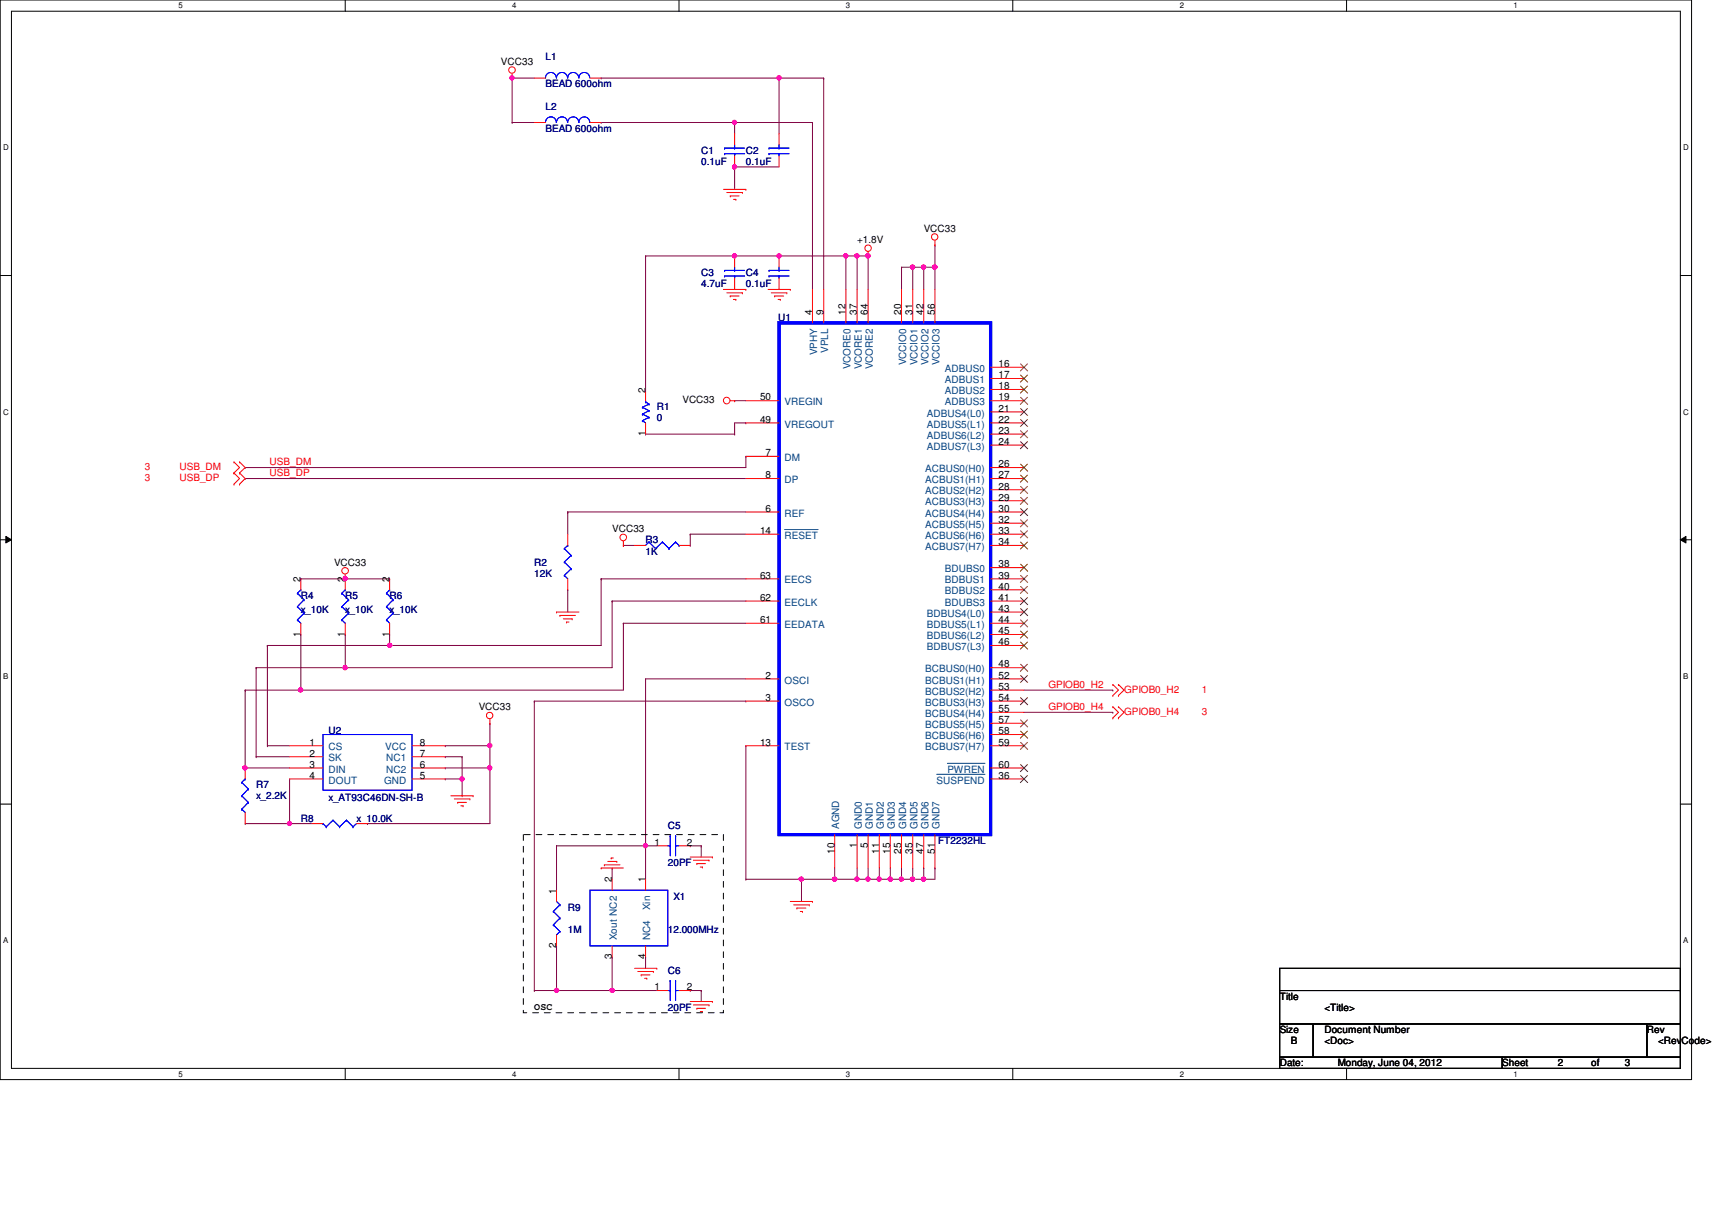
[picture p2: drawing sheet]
<svg xmlns="http://www.w3.org/2000/svg" width="297mm" height="210mm" viewBox="0 0 297 210" stroke-linecap="round" stroke-linejoin="round" font-family="sans-serif">
<path d="M0 0h293.5v187.3h-293.5zM2 1.9h289.5v183.4h-289.5z" fill="none" stroke="#000" stroke-width=".17"/>
<g fill="#fff">
<path d="M30.9 .2h.8v1.5h-.8z"/>
<path d="M30.9 185.5h.8v1.6h-.8z"/>
</g>
<path d="M59.9 0v1.9M59.9 185.3v2" fill="none" stroke="#000" stroke-width=".17"/>
<g fill="#fff">
<path d="M88.9 .2h.7v1.5h-.7z"/>
<path d="M88.9 185.5h.7v1.6h-.7z"/>
</g>
<path d="M117.8 0v1.9M117.8 185.3v2" fill="none" stroke="#000" stroke-width=".17"/>
<g fill="#fff">
<path d="M146.8 .2h.7v1.5h-.7z"/>
<path d="M146.8 185.5h.7v1.6h-.7z"/>
</g>
<path d="M175.7 0v1.9M175.7 185.3v2" fill="none" stroke="#000" stroke-width=".17"/>
<g fill="#fff">
<path d="M204.7 .2h.7v1.5h-.7z"/>
<path d="M204.7 185.5h.7v1.6h-.7z"/>
</g>
<path d="M233.6 0v1.9M233.6 185.3v2" fill="none" stroke="#000" stroke-width=".17"/>
<g fill="#fff">
<path d="M262.6 .2h.8v1.5h-.8z"/>
<path d="M262.6 185.5h.8v1.6h-.8z"/>
<path d="M.5 24.8h1v1.6h-1z"/>
<path d="M292.1 24.8h.9v1.6h-.9z"/>
<path d="M.5 70.7h1v1.5h-1z"/>
<path d="M292.1 70.7h.9v1.5h-.9z"/>
</g>
<path d="M0 47.8h2M291.5 47.8h2" fill="none" stroke="#000" stroke-width=".17"/>
<g fill="#fff">
<path d="M.5 116.5h.9v1.6h-.9z"/>
<path d="M292.1 116.5h.8v1.6h-.8z"/>
</g>
<path d="M0 93.6h2M1 93l1 .6-1 .6zM291.5 93.6l1-.6v1.2zM291.5 93.6h2" fill="none" stroke="#000" stroke-width=".17"/>
<path d="M1 93l1 .6-1 .6zM291.5 93.6l1-.6v1.2z" fill="#000"/>
<g fill="#fff">
<path d="M.5 162.4h.9v1.5h-.9z"/>
<path d="M292.1 162.4h.8v1.5h-.8z"/>
</g>
<path d="M0 139.5h2M291.5 139.5h2" fill="none" stroke="#000" stroke-width=".17"/>
<path d="M129.4 79.2h.1M129.4 79.2v1.9M59.9 115.8h.1M59.9 115.8h46.3M112 117.8h.1M112 117.8h17.4M112 117.8v28.9M112 146.7h.1" fill="none" stroke="#800040" stroke-width=".17"/>
<circle cx="59.9" cy="115.8" r=".38" fill="#f0f"/>
<circle cx="59.9" cy="115.8" r=".38" fill="none" stroke="#f0f" stroke-width=".17"/>
<path d="M88.9 13.5h.1M88.9 13.5h3.8M119.8 92.7h.1M119.8 94.6h.1M119.8 92.7h9.6M119.8 92.7v1.9M92.7 121.6h.1M92.7 121.6v50.2" fill="none" stroke="#800040" stroke-width=".17"/>
<circle cx="88.8" cy="13.5" r=".38" fill="#f0f"/>
<circle cx="88.8" cy="13.5" r=".38" fill="none" stroke="#f0f" stroke-width=".17"/>
<path d="M50.2 142.9h.1M50.2 142.9h3.9" fill="none" stroke="#800040" stroke-width=".17"/>
<circle cx="50.2" cy="142.8" r=".37" fill="#f0f"/>
<circle cx="50.2" cy="142.8" r=".37" fill="none" stroke="#f0f" stroke-width=".17"/>
<g fill="none" stroke="#800040" stroke-width=".17">
<path d="M88.9 13.5h.1M88.9 13.5v7.8M88.9 21.3h.1M88.9 21.3h3.8M108.2 94.6h.1M108.2 94.6h1.9M59.9 100.4h7.7M67.6 100.4h.1M50.2 135.1v7.8M92.7 121.6h36.7M129.4 129.4h.1M129.4 121.6h.1"/>
<path d="M129.4 129.4v23.1M50.2 142.9h.1"/>
</g>
<circle cx="59.9" cy="100.4" r=".38" fill="#f0f"/>
<circle cx="59.9" cy="100.4" r=".38" fill="none" stroke="#f0f" stroke-width=".17"/>
<path d="M104.3 13.5h.1M104.3 13.5h30.9M77.3 135.1h.1M77.3 135.1h2.9" fill="none" stroke="#800040" stroke-width=".17"/>
<circle cx="80.1" cy="135.1" r=".38" fill="#f0f"/>
<circle cx="80.1" cy="135.1" r=".38" fill="none" stroke="#f0f" stroke-width=".17"/>
<path d="M104.3 21.3h.1M104.3 21.3h23.2M67.6 110.1h.1M67.6 110.1v1.9" fill="none" stroke="#800040" stroke-width=".17"/>
<circle cx="127.4" cy="21.2" r=".37" fill="#f0f"/>
<circle cx="127.4" cy="21.2" r=".37" fill="none" stroke="#f0f" stroke-width=".17"/>
<path d="M77.3 129.4h.1M77.3 129.4h7.7M85 133.2h.1M85 133.2v9.7" fill="none" stroke="#800040" stroke-width=".17"/>
<circle cx="85" cy="133.2" r=".37" fill="#f0f"/>
<circle cx="85" cy="133.2" r=".37" fill="none" stroke="#f0f" stroke-width=".17"/>
<path d="M77.3 133.2h.1M77.3 133.2h7.7M80.2 138h.1M80.2 135.1v2.9M63.8 142.9h.1M63.8 142.9h21.2M160.3 152.5h.1M160.3 152.5h1.9" fill="none" stroke="#800040" stroke-width=".17"/>
<circle cx="160.2" cy="152.5" r=".37" fill="#f0f"/>
<circle cx="160.2" cy="152.5" r=".37" fill="none" stroke="#f0f" stroke-width=".17"/>
<path d="M160.3 46.4h.1M160.3 46.4h1.9M127.5 69.5h.1M127.5 69.5h1.9" fill="none" stroke="#800040" stroke-width=".17"/>
<circle cx="160.2" cy="46.3" r=".37" fill="#f0f"/>
<circle cx="160.2" cy="46.3" r=".37" fill="none" stroke="#f0f" stroke-width=".17"/>
<path d="M42.5 81.1h.1M42.5 81.1h86.9M158.4 152.5h.1M158.4 152.5h1.9M158.4 150.6v1.9" fill="none" stroke="#800040" stroke-width=".17"/>
<circle cx="158.3" cy="152.5" r=".37" fill="#f0f"/>
<circle cx="158.3" cy="152.5" r=".37" fill="none" stroke="#f0f" stroke-width=".17"/>
<path d="M160.3 46.4h.1M160.3 46.4v3.8M42.5 83h.1M42.5 83h86.9M85 125.5h.1M85 125.5v3.9M156.4 152.5h.1M156.4 152.5h2M156.4 150.6v1.9M160.3 150.6h.1M160.3 150.6v1.9" fill="none" stroke="#800040" stroke-width=".17"/>
<circle cx="156.4" cy="152.5" r=".37" fill="#f0f"/>
<circle cx="156.4" cy="152.5" r=".37" fill="none" stroke="#f0f" stroke-width=".17"/>
<path d="M154.5 152.5h.1M154.5 152.5h1.9" fill="none" stroke="#800040" stroke-width=".17"/>
<circle cx="154.5" cy="152.5" r=".37" fill="#f0f"/>
<circle cx="154.5" cy="152.5" r=".37" fill="none" stroke="#f0f" stroke-width=".17"/>
<path d="M127.5 29h.1M127.5 29v3.9M162.2 46.4h.1M162.2 46.4v3.8M177.7 119.7h15.4M193.1 119.7h.1M154.5 152.5h.1M154.5 150.6v1.9" fill="none" stroke="#800040" stroke-width=".17"/>
<circle cx="162.2" cy="46.3" r=".37" fill="#f0f"/>
<circle cx="162.2" cy="46.3" r=".37" fill="none" stroke="#f0f" stroke-width=".17"/>
<path d="M127.5 29h.1M127.5 29h7.7M158.4 46.4h.1M158.4 46.4v3.8M152.6 152.5h.1M152.6 152.5h1.9" fill="none" stroke="#800040" stroke-width=".17"/>
<circle cx="127.4" cy="29" r=".38" fill="#f0f"/>
<circle cx="127.4" cy="29" r=".38" fill="none" stroke="#f0f" stroke-width=".17"/>
<path d="M150.6 44.4h.1M150.6 44.4v5.8M177.7 123.6h15.4M193.1 123.6h.1M162.2 150.6h.1M162.2 150.6v1.9" fill="none" stroke="#800040" stroke-width=".17"/>
<circle cx="150.6" cy="44.4" r=".37" fill="#f0f"/>
<circle cx="150.6" cy="44.4" r=".37" fill="none" stroke="#f0f" stroke-width=".17"/>
<path d="M106.2 150.6h.1M106.2 150.6v1.9M119.8 146.7h.1M119.8 146.7h1.9M121.7 146.7h.1M121.7 146.7v2M106.2 166h.1M106.2 171.8h.1M106.2 166v5.8M106.2 171.8h7.8M112 166h.1M112 166v2" fill="none" stroke="#800040" stroke-width=".17"/>
<circle cx="106.2" cy="171.8" r=".37" fill="#f0f"/>
<circle cx="106.2" cy="171.8" r=".37" fill="none" stroke="#f0f" stroke-width=".17"/>
<path d="M96.6 146.7h.1M96.6 146.7v7.7M112 146.7h.1M112 146.7v5.8M96.6 164.1h.1M96.6 164.1v7.7M119.8 171.8h.1M119.8 171.8h1.9M121.7 171.8h.1M121.7 171.8v1.9" fill="none" stroke="#800040" stroke-width=".17"/>
<circle cx="112" cy="146.7" r=".37" fill="#f0f"/>
<circle cx="112" cy="146.7" r=".37" fill="none" stroke="#f0f" stroke-width=".17"/>
<path d="M112 146.7h.1M112 146.7h2M96.6 171.8h.1M96.6 171.8h9.6" fill="none" stroke="#800040" stroke-width=".17"/>
<circle cx="96.6" cy="171.8" r=".37" fill="#f0f"/>
<circle cx="96.6" cy="171.8" r=".37" fill="none" stroke="#f0f" stroke-width=".17"/>
<path d="M96.6 146.7h.1M96.6 146.7h15.4M152.6 152.5h.1M152.6 150.6v1.9M92.7 171.8h.1M92.7 171.8h3.9" fill="none" stroke="#800040" stroke-width=".17"/>
<circle cx="152.5" cy="152.5" r=".37" fill="#f0f"/>
<circle cx="152.5" cy="152.5" r=".37" fill="none" stroke="#f0f" stroke-width=".17"/>
<path d="M150.6 152.5h.1M150.6 152.5h2" fill="none" stroke="#800040" stroke-width=".17"/>
<circle cx="150.6" cy="152.5" r=".37" fill="#f0f"/>
<circle cx="150.6" cy="152.5" r=".37" fill="none" stroke="#f0f" stroke-width=".17"/>
<path d="M127.5 21.3h.1M127.5 21.3v1.9M98.5 102.3h.1M98.5 102.3v3.9M106.2 104.3h.1M106.2 104.3h23.2M148.7 152.5h.1M148.7 152.5h1.9M150.6 152.5h.1M150.6 150.6v1.9" fill="none" stroke="#800040" stroke-width=".17"/>
<circle cx="148.7" cy="152.5" r=".37" fill="#f0f"/>
<circle cx="148.7" cy="152.5" r=".37" fill="none" stroke="#f0f" stroke-width=".17"/>
<path d="M85 129.4h.1M85 129.4v3.8" fill="none" stroke="#800040" stroke-width=".17"/>
<circle cx="85" cy="129.3" r=".38" fill="#f0f"/>
<circle cx="85" cy="129.3" r=".38" fill="none" stroke="#f0f" stroke-width=".17"/>
<path d="M156.4 46.4h.1M156.4 46.4v3.8M156.4 46.4h2M158.4 46.4h.1M52.2 100.4h.1M52.2 100.4h7.7M59.9 110.1h.1M59.9 110.1v5.7M108.2 108.1h.1M108.2 108.1h21.2M42.5 142.9h.1M42.5 142.9h7.7" fill="none" stroke="#800040" stroke-width=".17"/>
<circle cx="158.3" cy="46.3" r=".37" fill="#f0f"/>
<circle cx="158.3" cy="46.3" r=".37" fill="none" stroke="#f0f" stroke-width=".17"/>
<path d="M135.2 13.5h.1M135.2 13.5h7.7" fill="none" stroke="#800040" stroke-width=".17"/>
<circle cx="135.2" cy="13.5" r=".38" fill="#f0f"/>
<circle cx="135.2" cy="13.5" r=".38" fill="none" stroke="#f0f" stroke-width=".17"/>
<path d="M52.2 119.7h.1M52.2 119.7h56" fill="none" stroke="#800040" stroke-width=".17"/>
<circle cx="52.2" cy="119.7" r=".38" fill="#f0f"/>
<circle cx="52.2" cy="119.7" r=".38" fill="none" stroke="#f0f" stroke-width=".17"/>
<path d="M144.8 152.5h.1M144.8 152.5h3.9M148.7 152.5h.1M148.7 150.6v1.9" fill="none" stroke="#800040" stroke-width=".17"/>
<circle cx="144.8" cy="152.5" r=".37" fill="#f0f"/>
<circle cx="144.8" cy="152.5" r=".37" fill="none" stroke="#f0f" stroke-width=".17"/>
<path d="M135.2 13.5h.1M135.2 13.5v9.7M148.7 44.4h.1M148.7 44.4h1.9M52.2 110.1h.1M52.2 110.1v9.6" fill="none" stroke="#800040" stroke-width=".17"/>
<circle cx="150.6" cy="44.4" r=".37" fill="#f0f"/>
<circle cx="150.6" cy="44.4" r=".37" fill="none" stroke="#f0f" stroke-width=".17"/>
<circle cx="148.7" cy="44.4" r=".37" fill="#f0f"/>
<circle cx="148.7" cy="44.4" r=".37" fill="none" stroke="#f0f" stroke-width=".17"/>
<path d="M127.5 75.3h.1M129.4 73.4h.1M129.4 73.4h-1.9v1.9M139.1 152.5h.1M139.1 152.5h5.7M144.8 152.5h.1M144.8 150.6v1.9" fill="none" stroke="#800040" stroke-width=".17"/>
<circle cx="139" cy="152.5" r=".37" fill="#f0f"/>
<circle cx="139" cy="152.5" r=".37" fill="none" stroke="#f0f" stroke-width=".17"/>
<path d="M158.4 46.4h.1M158.4 46.4h1.9M162.2 42.5h.1M162.2 42.5v3.9M98.5 88.8h.1M98.5 88.8h30.9M98.5 88.8v3.9" fill="none" stroke="#800040" stroke-width=".17"/>
<circle cx="162.2" cy="46.3" r=".37" fill="#f0f"/>
<circle cx="162.2" cy="46.3" r=".37" fill="none" stroke="#f0f" stroke-width=".17"/>
<path d="M146.8 44.4h.1M146.8 44.4v5.8M112 75.3h.1M112 75.3h15.5" fill="none" stroke="#800040" stroke-width=".17"/>
<circle cx="146.7" cy="44.4" r=".37" fill="#f0f"/>
<circle cx="146.7" cy="44.4" r=".37" fill="none" stroke="#f0f" stroke-width=".17"/>
<path d="M135.2 44.4h.1M135.2 44.4h11.6" fill="none" stroke="#800040" stroke-width=".17"/>
<circle cx="135.2" cy="44.4" r=".37" fill="#f0f"/>
<circle cx="135.2" cy="44.4" r=".37" fill="none" stroke="#f0f" stroke-width=".17"/>
<g fill="none" stroke="#800040" stroke-width=".17">
<path d="M142.9 13.5h.1M142.9 13.5v36.7M127.5 21.3h.1M127.5 21.3h13.5M141 21.3h.1M141 21.3v28.9M112 44.4h.1M112 44.4v23.2M112 44.4h23.2M127.5 44.4h.1M148.7 44.4h.1M148.7 44.4v5.8"/>
<path d="M44.4 115.8h.1M44.4 115.8h15.5M44.4 115.8v15.5M46.4 112h.1M46.4 112h21.2M46.4 112v17.4M104.3 100.4h.1M104.3 100.4h25.1M104.3 100.4v11.6M106.2 104.3h.1M106.2 104.3v11.5M44.4 131.3h.1"/>
<path d="M44.4 131.3h5.8M46.4 129.4h.1M46.4 129.4h3.8"/>
</g>
<circle cx="127.4" cy="44.4" r=".37" fill="#f0f"/>
<circle cx="127.4" cy="44.4" r=".37" fill="none" stroke="#f0f" stroke-width=".17"/>
<path d="M146.8 44.4h.1M146.8 44.4h1.9M42.5 119.7h.1M42.5 119.7h9.7M42.5 119.7v13.5M108.2 108.1h.1M108.2 108.1v11.6M129.4 152.5h.1M129.4 152.5h9.7M139.1 152.5h.1M139.1 152.5v3.9" fill="none" stroke="#800040" stroke-width=".17"/>
<circle cx="42.5" cy="133.2" r=".37" fill="#f0f"/>
<circle cx="42.5" cy="133.2" r=".37" fill="none" stroke="#f0f" stroke-width=".17"/>
<path d="M67.6 112h.1M67.6 112h36.7M42.5 133.2h.1M42.5 133.2h7.7" fill="none" stroke="#800040" stroke-width=".17"/>
<circle cx="67.6" cy="111.9" r=".37" fill="#f0f"/>
<circle cx="67.6" cy="111.9" r=".37" fill="none" stroke="#f0f" stroke-width=".17"/>
<path d="M77.3 131.3h.1M77.3 131.3h2.9M80.2 131.3h.1M80.2 131.3v3.8" fill="none" stroke="#800040" stroke-width=".17"/>
<g fill="none" stroke="#f00" stroke-width=".17">
<path d="M88.9 13.5h.1M88.9 12.7v.8M92.7 13.5h2M102.4 13.5h1.9M92.7 21.3h2M102.4 21.3h1.9M125.5 32.9h3.9M126.1 33.4h2.7M126.7 34h.1M126.7 34h1.5M127.3 34.6h.4M127.5 23.2v1.9"/>
<path d="M127.5 27.1v1.9M127.7 34.6h.1M128.8 33.4h.1M129.4 32.9h.1M135.2 23.2v1.9M135.2 27.1v1.9M125.5 50.2h3.9M126.1 50.8h2.7M126.7 51.4h.1M126.7 51.4h1.5M127.3 51.9h.4M127.5 44.4v2"/>
<path d="M127.5 48.3v1.9M127.7 51.9h.1M128.8 50.8h.1M129.4 50.2h.1M133.3 50.2h3.8M133.8 50.8h2.7M134.4 51.4h.1M134.4 51.4h1.6M135 51.9h.4M135.2 44.4v2M135.2 48.3v1.9M135.4 51.9h.1"/>
<path d="M136.5 50.8h.1M137.1 50.2h.1M141 50.2v5.8M142.9 50.2v5.8M146.8 50.2v5.8M148.7 50.2v5.8M150.6 44.4h.1M150.6 43.6v.8M150.6 50.2v5.8M156.4 50.2v5.8M158.4 50.2v5.8M160.3 50.2v5.8"/>
<path d="M162.2 42.5h.1M162.2 41.7v.8M162.2 50.2v5.8M112 67.6v1.9M112 73.4v1.9M126.7 69.5h.8M127.5 69.5h.1M129.4 69.5h5.8M129.4 73.4h5.8M129.4 79.2h5.8M171.9 69.5h5.8M171.9 73.4h5.8"/>
<path d="M171.9 63.7h5.8M171.9 65.7h5.8M171.9 67.6h5.8M171.9 71.5h5.8M171.9 75.3h5.8M171.9 77.2h5.8M40.6 80.1h.1M40.6 82h.1M40.6 84h.1M40.6 80.1l1 1-1 .9M40.6 82l1 1-1 1M41.6 82h.1"/>
<path d="M41.6 80.1h.1M41.6 84h.1M41.6 80.1l.9 1-.9 .9M41.6 82l.9 1-.9 1M59.9 99.6v2.7M98.5 92.7v1.9M108.2 94.6h.1M108.2 93.9v.7M110.1 94.6h1.9M117.8 94.6h2M129.4 83h5.8M129.4 88.8h5.8"/>
<path d="M129.4 92.7h5.8M171.9 94.6h5.8M171.9 83h5.8M171.9 88.8h5.8M171.9 92.7h5.8M171.9 85h5.8M171.9 81.1h5.8M171.9 86.9h5.8M171.9 90.8h5.8M171.9 98.5h5.8M52.2 100.4v1.9M52.2 108.1v2"/>
<path d="M59.9 100.4h.1M59.9 108.1v2M67.6 100.4v1.9M67.6 108.1v2M96.6 106.2h.1M96.6 106.2h3.9M97.2 106.8h.1M97.2 106.8h2.7M97.7 107.4h1.6M98.3 107.9h.1M98.3 107.9h.4M98.5 100.4v1.9"/>
<path d="M99.3 107.4h.1M129.4 100.4h5.8M129.4 104.3h5.8M129.4 108.1h5.8M129.4 117.8h5.8M171.9 106.2h5.8M171.9 100.4h5.8M171.9 104.3h5.8M171.9 108.1h5.8M171.9 117.8h5.8M171.9 102.3h5.8M171.9 110.1h5.8"/>
<path d="M171.9 112h5.8M171.9 115.8h5.8M171.9 119.7h5.8M193.1 118.7h.1M193.1 118.7l1 1-1 .9M194.1 118.7h.1M194.1 118.7l.9 1-.9 .9M42.5 133.2v1.9M50.2 129.4h5.8M50.2 135.1h5.8M50.2 133.2h5.8M50.2 131.3h5.8"/>
<path d="M71.5 129.4h5.8M71.5 135.1h5.8M71.5 133.2h5.8M71.5 131.3h5.8M78.2 138h3.9M78.8 138.6h2.7M79.4 139.2h.1M79.4 139.2h1.5M80 139.8h.3M80.3 139.8h.1M81.5 138.6h.1M82.1 138h.1"/>
<path d="M85 125.5h.1M85 124.7v.8M129.4 129.4h5.8M129.4 121.6h5.8M171.9 129.4h5.8M171.9 121.6h5.8M171.9 123.6h5.8M171.9 125.5h5.8M171.9 127.4h5.8M171.9 135.1h5.8M171.9 133.2h5.8M193.1 120.6h.1"/>
<path d="M193.1 124.5h.1M193.1 122.6h.1M193.1 122.6l1 1-1 .9M194.1 120.6h.1M194.1 124.5h.1M194.1 122.6h.1M194.1 122.6l.9 1-.9 .9M42.5 140.9v2M54.1 142.9h1.9M61.8 142.9h2M96.6 154.4v2M104.3 150.6h.1"/>
<path d="M104.3 150.6h3.9M104.9 150h.1M104.9 150h2.7M105.4 149.4h1.6M106 148.8h.1M106 148.8h.4M106.2 152.5v1.9M107 149.4h.1M112 152.5v1.9M114 146.7h1.9M117.8 146.7h2M119.8 148.7h3.8"/>
<path d="M120.3 149.2h2.7M120.9 149.8h.1M120.9 149.8h1.5M121.5 150.4h.4M121.9 150.4h.1M123 149.2h.1M123.6 148.7h.1M137.1 156.4h3.9M137.7 157h2.7M138.3 157.5h.1M138.3 157.5h1.5M138.8 158.1h.4"/>
<path d="M139.2 158.1h.1M140.4 157h.1M141 156.4h.1M144.8 144.8v5.8M148.7 144.8v5.8M150.6 144.8v5.8M152.6 144.8v5.8M154.5 144.8v5.8M156.4 144.8v5.8M158.4 144.8v5.8M160.3 144.8v5.8M162.2 144.8v5.8"/>
<path d="M96.6 162.2v1.9M106.2 164.1v1.9M110.1 168h3.9M110.7 168.5h2.7M111.2 169.1h.1M111.2 169.1h1.6M111.8 169.7h.4M112 164.1v1.9M112.2 169.7h.1M113.4 168.5h.1M114 168h.1M114 171.8h1.9"/>
<path d="M117.8 171.8h2M119.8 173.7h3.8M120.3 174.3h2.7M120.9 174.9h.1M120.9 174.9h1.5M121.5 175.5h.4M121.9 175.5h.1M123 174.3h.1M123.6 173.7h.1"/>
<circle cx="88.8" cy="12.2" r=".56"/>
<circle cx="150.6" cy="43" r=".56"/>
<circle cx="162.2" cy="41.1" r=".56"/>
<circle cx="126.1" cy="69.5" r=".57"/>
<circle cx="59.9" cy="99" r=".56"/>
<circle cx="108.1" cy="93.2" r=".57"/>
<circle cx="85" cy="124.1" r=".56"/>
</g>
<path d="M222 168h69.5v3.8h-69.5zM222 171.8h69.5v5.8h-69.5zM222 177.6h5.8v5.8h-5.8zM227.8 177.6h57.9v5.8h-57.9zM285.7 177.6h5.8v5.8h-5.8zM222 183.4h38.6v1.9h-38.6zM260.6 183.4h30.9v1.9h-30.9z" fill="none" stroke="#000" stroke-width=".17"/>
<path d="M90.8 144.8h34.7v30.9h-34.7z" fill="none" stroke="#000" stroke-width=".17" stroke-dasharray="1 1 1 1 1 1 1 1"/>
<g fill="none" stroke="#00f" stroke-width=".17">
<path d="M96.5 13.5a.93 .93 0 0 0-.9-.9 .93 .93 0 0 0-.9 .9M98.5 13.5a.95 .95 0 0 0-1-.9 .95 .95 0 0 0-.9 .9M100.4 13.5a.95 .95 0 0 0-1-.9 .95 .95 0 0 0-.9 .9M102.3 13.5a.93 .93 0 0 0-.9-.9 .93 .93 0 0 0-.9 .9M94.7 21.3a.93 .93 0 0 1 .9-1 .93 .93 0 0 1 .9 1M96.6 21.3a.95 .95 0 0 1 .9-1 .95 .95 0 0 1 1 1M98.5 21.3a.95 .95 0 0 1 1-1 .95 .95 0 0 1 .9 1M100.5 21.3a.93 .93 0 0 1 .9-1 .93 .93 0 0 1 .9 1M125.7 25.7h.1M125.7 26.7h.1M125.7 25.7h3.5M125.7 26.7h3.5"/>
<path d="M127.5 26.7h.1M127.5 25.7h.1M127.5 25.1v.6M127.5 26.7v.4M133.4 25.7h.1M133.4 26.7h.1M133.4 25.7h3.5M133.4 26.7h3.5M135.2 26.7h.1M135.2 25.7h.1M135.2 25.1v.6M135.2 26.7v.4"/>
<path d="M125.7 46.9h.1M125.7 47.9h.1M125.7 46.9h3.5M125.7 47.9h3.5M127.5 47.9h.1M127.5 46.9h.1M127.5 46.4v.5M127.5 47.9v.4M133.4 46.9h.1M133.4 47.9h.1M133.4 46.9h3.5M133.4 47.9h3.5"/>
<path d="M135.2 47.9h.1M135.2 46.9h.1M135.2 46.4v.5M135.2 47.9v.4M111.5 73h.1M111.5 71.8h.1M111.5 70.7h.1M111.5 73l.5 .4M111.5 71.8l1.1 .6M111.5 70.7l1.1 .5M112 69.7h.1M112 69.5h.1"/>
<path d="M112 69.7l.6 .4M112 69.5v.2M112.6 72.4h.1M112.6 71.2h.1M112.6 70.1h.1M112.6 72.4l-1.1 .6M112.6 71.2l-1.1 .6M112.6 70.1l-1.1 .6M97.9 99.8h.1M97.9 97.5h.1M97.9 95.2h.1M97.9 99.8l.6 .6"/>
<path d="M97.9 97.5l1.2 1.2M97.9 95.2l1.2 1.2M98.5 94.6h.1M98.5 94.6l-.6 .6M99.1 98.7h.1M99.1 96.4h.1M99.1 98.7l-1.2 1.1M99.1 96.4l-1.2 1.1M112.6 94h.1M112.6 94l-.6 .6M112.6 94l1.1 1.2M113.7 95.2h.1"/>
<path d="M114.9 94h.1M114.9 94l-1.2 1.2M114.9 94l1.2 1.2M116.1 95.2h.1M117.2 94h.1M117.2 94l-1.1 1.2M117.2 94l.6 .6M117.8 94.6h.1M51.6 107.5h.1M51.6 105.2h.1M51.6 102.9h.1M51.6 107.5l.6 .6"/>
<path d="M51.6 105.2l1.1 1.2M51.6 102.9l1.1 1.2M52.2 102.3h.1M52.2 102.3l-.6 .6M52.7 106.4h.1M52.7 104.1h.1M52.7 106.4l-1.1 1.1M52.7 104.1l-1.1 1.1M59.3 107.5h.1M59.3 105.2h.1M59.3 102.9h.1M59.3 107.5l.6 .6"/>
<path d="M59.3 105.2l1.2 1.2M59.3 102.9l1.2 1.2M59.9 102.3h.1M59.9 102.3l-.6 .6M60.5 106.4h.1M60.5 104.1h.1M60.5 106.4l-1.2 1.1M60.5 104.1l-1.2 1.1M67.1 107.5h.1M67.1 105.2h.1M67.1 102.9h.1M67.1 107.5l.5 .6"/>
<path d="M67.1 105.2l1.1 1.2M67.1 102.9l1.1 1.2M67.6 102.3h.1M67.6 102.3l-.5 .6M68.2 106.4h.1M68.2 104.1h.1M68.2 106.4l-1.1 1.1M68.2 104.1l-1.1 1.1M41.9 138h.1M41.9 135.7h.1M41.9 138l1.2 1.2M41.9 135.7l1.2 1.2"/>
<path d="M42.5 135.1h.1M42.5 135.1l-.6 .6M43.1 139.2h.1M43.1 136.9h.1M43.1 139.2l-1.2 1.2M43.1 136.9l-1.2 1.1M56 127.4h15.5v9.7h-15.5zM41.9 140.4h.1M41.9 140.4l.6 .5M56 142.9h.1M56 142.9l.6 .5M56.6 143.4h.1"/>
<path d="M57.8 142.3h.1M57.8 142.3l1.1 1.1M57.8 142.3l-1.2 1.1M58.9 143.4h.1M60.1 142.3h.1M60.1 142.3l1.2 1.1M60.1 142.3l-1.2 1.1M61.3 143.4h.1M61.8 142.9l-.5 .5M96 158.1h.1M96 158.1l1.2 1.2M96.6 156.4l.6 .6"/>
<path d="M97.2 157h.1M97.2 159.3h.1M97.2 157l-1.2 1.1M97.2 159.3l-1.2 1.1M102.4 154.4h13.5v9.7h-13.5zM115.9 146.7h.4M116.3 146.7h.1M116.3 145h.1M116.3 145v3.5M117.2 145h.1M117.2 146.7h.1M117.2 146.7h.6"/>
<path d="M117.2 145v3.5M96 160.4h.1M96 160.4l1.2 1.2M96.6 162.2h.1M97.2 161.6h.1M97.2 161.6l-.6 .6M115.9 171.8h.4M116.3 171.8h.1M116.3 170.1h.1M116.3 170.1v3.5M117.2 170.1h.1M117.2 171.8h.1"/>
<path d="M117.2 170.1v3.5M117.2 171.8h.6"/>
</g>
<path d="M135.2 56h36.7v88.8h-36.7z" fill="none" stroke="#00f" stroke-width=".55"/>
<path d="M136.1 91.9h5.8M162.5 134.3h8.4M164.4 132.4h6.5" fill="none" stroke="#004080" stroke-width=".17"/>
<g fill="none" stroke="#804000" stroke-width=".17">
<path d="M177.1 63.1l1.2 1.2M177.1 65.1l1.2 1.2M177.1 67l1.2 1.2M177.1 68.9l1.2 1.2M177.1 70.9l1.2 1.2M177.1 72.8l1.2 1.2M177.1 74.7l1.2 1.2M177.1 76.6l1.2 1.3M178.3 63.1l-1.3 1.2M178.3 65.1l-1.3 1.2M178.3 67l-1.3 1.2M178.3 68.9l-1.3 1.2"/>
<path d="M178.3 70.9l-1.3 1.2M178.3 72.8l-1.3 1.2M178.3 74.7l-1.3 1.2M178.3 76.6l-1.3 1.3M177.1 84.4l1.2 1.2M177.1 80.5l1.2 1.2M177.1 82.4l1.2 1.3M177.1 86.3l1.2 1.2M177.1 88.2l1.2 1.3M177.1 90.2l1.2 1.2M177.1 92.1l1.2 1.2M177.1 94l1.2 1.2"/>
<path d="M177.1 97.9l1.2 1.2M177.1 99.8l1.2 1.2M178.3 84.4l-1.3 1.2M178.3 80.5l-1.3 1.2M178.3 82.4l-1.3 1.3M178.3 86.3l-1.3 1.2M178.3 88.2l-1.3 1.3M178.3 90.2l-1.3 1.2M178.3 92.1l-1.3 1.2M178.3 94l-1.3 1.2M178.3 97.9l-1.3 1.2M178.3 99.8l-1.3 1.2"/>
<path d="M177.1 101.7l1.2 1.3M177.1 103.7l1.2 1.2M177.1 105.6l1.2 1.2M177.1 107.5l1.2 1.3M177.1 109.5l1.2 1.2M177.1 111.4l1.2 1.2M177.1 115.2l1.2 1.3M177.1 117.2l1.2 1.2M178.3 101.7l-1.3 1.3M178.3 103.7l-1.3 1.2M178.3 105.6l-1.3 1.2M178.3 107.5l-1.3 1.3"/>
<path d="M178.3 109.5l-1.3 1.2M178.3 111.4l-1.3 1.2M178.3 115.2l-1.3 1.3M178.3 117.2l-1.3 1.2M177.1 121l1.2 1.3M177.1 124.9l1.2 1.2M177.1 126.8l1.2 1.3M177.1 128.8l1.2 1.2M177.1 134.5l1.2 1.3M177.1 132.6l1.2 1.3M178.3 121l-1.3 1.3M178.3 124.9l-1.3 1.2"/>
<path d="M178.3 126.8l-1.3 1.3M178.3 128.8l-1.3 1.2M178.3 134.5l-1.3 1.3M178.3 132.6l-1.3 1.3"/>
</g>
<circle cx="59.9" cy="115.8" r=".38" fill="#f0f"/>
<circle cx="59.9" cy="115.8" r=".38" fill="none" stroke="#f0f" stroke-width=".17"/>
<circle cx="88.8" cy="13.5" r=".38" fill="#f0f"/>
<circle cx="88.8" cy="13.5" r=".38" fill="none" stroke="#f0f" stroke-width=".17"/>
<circle cx="50.2" cy="142.8" r=".37" fill="#f0f"/>
<circle cx="50.2" cy="142.8" r=".37" fill="none" stroke="#f0f" stroke-width=".17"/>
<circle cx="59.9" cy="100.4" r=".38" fill="#f0f"/>
<circle cx="59.9" cy="100.4" r=".38" fill="none" stroke="#f0f" stroke-width=".17"/>
<circle cx="80.1" cy="135.1" r=".38" fill="#f0f"/>
<circle cx="80.1" cy="135.1" r=".38" fill="none" stroke="#f0f" stroke-width=".17"/>
<circle cx="127.4" cy="21.2" r=".37" fill="#f0f"/>
<circle cx="127.4" cy="21.2" r=".37" fill="none" stroke="#f0f" stroke-width=".17"/>
<circle cx="85" cy="133.2" r=".37" fill="#f0f"/>
<circle cx="85" cy="133.2" r=".37" fill="none" stroke="#f0f" stroke-width=".17"/>
<circle cx="160.2" cy="152.5" r=".37" fill="#f0f"/>
<circle cx="160.2" cy="152.5" r=".37" fill="none" stroke="#f0f" stroke-width=".17"/>
<circle cx="160.2" cy="46.3" r=".37" fill="#f0f"/>
<circle cx="160.2" cy="46.3" r=".37" fill="none" stroke="#f0f" stroke-width=".17"/>
<circle cx="158.3" cy="152.5" r=".37" fill="#f0f"/>
<circle cx="158.3" cy="152.5" r=".37" fill="none" stroke="#f0f" stroke-width=".17"/>
<circle cx="156.4" cy="152.5" r=".37" fill="#f0f"/>
<circle cx="156.4" cy="152.5" r=".37" fill="none" stroke="#f0f" stroke-width=".17"/>
<circle cx="154.5" cy="152.5" r=".37" fill="#f0f"/>
<circle cx="154.5" cy="152.5" r=".37" fill="none" stroke="#f0f" stroke-width=".17"/>
<circle cx="162.2" cy="46.3" r=".37" fill="#f0f"/>
<circle cx="162.2" cy="46.3" r=".37" fill="none" stroke="#f0f" stroke-width=".17"/>
<circle cx="127.4" cy="29" r=".38" fill="#f0f"/>
<circle cx="127.4" cy="29" r=".38" fill="none" stroke="#f0f" stroke-width=".17"/>
<circle cx="150.6" cy="44.4" r=".37" fill="#f0f"/>
<circle cx="150.6" cy="44.4" r=".37" fill="none" stroke="#f0f" stroke-width=".17"/>
<circle cx="106.2" cy="171.8" r=".37" fill="#f0f"/>
<circle cx="106.2" cy="171.8" r=".37" fill="none" stroke="#f0f" stroke-width=".17"/>
<circle cx="112" cy="146.7" r=".37" fill="#f0f"/>
<circle cx="112" cy="146.7" r=".37" fill="none" stroke="#f0f" stroke-width=".17"/>
<circle cx="96.6" cy="171.8" r=".37" fill="#f0f"/>
<circle cx="96.6" cy="171.8" r=".37" fill="none" stroke="#f0f" stroke-width=".17"/>
<circle cx="152.5" cy="152.5" r=".37" fill="#f0f"/>
<circle cx="152.5" cy="152.5" r=".37" fill="none" stroke="#f0f" stroke-width=".17"/>
<circle cx="150.6" cy="152.5" r=".37" fill="#f0f"/>
<circle cx="150.6" cy="152.5" r=".37" fill="none" stroke="#f0f" stroke-width=".17"/>
<circle cx="148.7" cy="152.5" r=".37" fill="#f0f"/>
<circle cx="148.7" cy="152.5" r=".37" fill="none" stroke="#f0f" stroke-width=".17"/>
<circle cx="85" cy="129.3" r=".38" fill="#f0f"/>
<circle cx="85" cy="129.3" r=".38" fill="none" stroke="#f0f" stroke-width=".17"/>
<circle cx="158.3" cy="46.3" r=".37" fill="#f0f"/>
<circle cx="158.3" cy="46.3" r=".37" fill="none" stroke="#f0f" stroke-width=".17"/>
<circle cx="135.2" cy="13.5" r=".38" fill="#f0f"/>
<circle cx="135.2" cy="13.5" r=".38" fill="none" stroke="#f0f" stroke-width=".17"/>
<circle cx="52.2" cy="119.7" r=".38" fill="#f0f"/>
<circle cx="52.2" cy="119.7" r=".38" fill="none" stroke="#f0f" stroke-width=".17"/>
<circle cx="144.8" cy="152.5" r=".37" fill="#f0f"/>
<circle cx="144.8" cy="152.5" r=".37" fill="none" stroke="#f0f" stroke-width=".17"/>
<circle cx="150.6" cy="44.4" r=".37" fill="#f0f"/>
<circle cx="150.6" cy="44.4" r=".37" fill="none" stroke="#f0f" stroke-width=".17"/>
<circle cx="148.7" cy="44.4" r=".37" fill="#f0f"/>
<circle cx="148.7" cy="44.4" r=".37" fill="none" stroke="#f0f" stroke-width=".17"/>
<circle cx="139" cy="152.5" r=".37" fill="#f0f"/>
<circle cx="139" cy="152.5" r=".37" fill="none" stroke="#f0f" stroke-width=".17"/>
<circle cx="162.2" cy="46.3" r=".37" fill="#f0f"/>
<circle cx="162.2" cy="46.3" r=".37" fill="none" stroke="#f0f" stroke-width=".17"/>
<circle cx="146.7" cy="44.4" r=".37" fill="#f0f"/>
<circle cx="146.7" cy="44.4" r=".37" fill="none" stroke="#f0f" stroke-width=".17"/>
<circle cx="135.2" cy="44.4" r=".37" fill="#f0f"/>
<circle cx="135.2" cy="44.4" r=".37" fill="none" stroke="#f0f" stroke-width=".17"/>
<circle cx="127.4" cy="44.4" r=".37" fill="#f0f"/>
<circle cx="127.4" cy="44.4" r=".37" fill="none" stroke="#f0f" stroke-width=".17"/>
<circle cx="42.5" cy="133.2" r=".37" fill="#f0f"/>
<circle cx="42.5" cy="133.2" r=".37" fill="none" stroke="#f0f" stroke-width=".17"/>
<circle cx="67.6" cy="111.9" r=".37" fill="#f0f"/>
<circle cx="67.6" cy="111.9" r=".37" fill="none" stroke="#f0f" stroke-width=".17"/>
<g font-size="1.7">
<text x="86.9" y="11.3">VCC33</text>
<text x="160.3" y="40.2">VCC33</text>
<text x="148.7" y="42.2">+1.8V</text>
<text x="140.9" y="54.7" transform="rotate(-90 140.9 54.7)">4</text>
<text x="142.9" y="54.7" transform="rotate(-90 142.9 54.7)">9</text>
<text x="146.7" y="54.7" transform="rotate(-90 146.7 54.7)">12</text>
<text x="148.7" y="54.7" transform="rotate(-90 148.7 54.7)">37</text>
<text x="150.6" y="54.7" transform="rotate(-90 150.6 54.7)">64</text>
<text x="156.4" y="54.7" transform="rotate(-90 156.4 54.7)">20</text>
<text x="158.3" y="54.7" transform="rotate(-90 158.3 54.7)">31</text>
<text x="160.2" y="54.7" transform="rotate(-90 160.2 54.7)">42</text>
<text x="162.2" y="54.7" transform="rotate(-90 162.2 54.7)">56</text>
<text x="173.2" y="63.7">16</text>
<text x="173.2" y="65.6">17</text>
<text x="112" y="68.2" transform="rotate(-90 112 68.2)">2</text>
<text x="118.4" y="70">VCC33</text>
<text x="131.9" y="69.5">50</text>
<text x="173.2" y="67.5">18</text>
<text x="173.2" y="69.5">19</text>
<text x="173.2" y="71.4">21</text>
<text x="112" y="75.7" transform="rotate(-90 112 75.7)">1</text>
<text x="131.9" y="73.3">49</text>
<text x="173.2" y="73.3">22</text>
<text x="173.2" y="75.3">23</text>
<text x="173.2" y="77.2">24</text>
<text x="132.8" y="83">8</text>
<text x="132.8" y="79.1">7</text>
<text x="173.2" y="81.1">26</text>
<text x="173.2" y="83">27</text>
<text x="132.8" y="88.8">6</text>
<text x="173.2" y="84.9">28</text>
<text x="173.2" y="86.8">29</text>
<text x="173.2" y="88.8">30</text>
<text x="106.2" y="92.4">VCC33</text>
<text x="131.9" y="92.6">14</text>
<text x="173.2" y="90.7">32</text>
<text x="173.2" y="92.6">33</text>
<text x="173.2" y="94.6">34</text>
<text x="52.2" y="101" transform="rotate(-90 52.2 101)">2</text>
<text x="58" y="98.1">VCC33</text>
<text x="59.9" y="101" transform="rotate(-90 59.9 101)">2</text>
<text x="67.6" y="101" transform="rotate(-90 67.6 101)">2</text>
<text x="131.9" y="100.4">63</text>
<text x="173.2" y="98.4">38</text>
<text x="173.2" y="100.4">39</text>
<text x="131.9" y="104.2">62</text>
<text x="173.2" y="102.3">40</text>
<text x="173.2" y="104.2">41</text>
<text x="173.2" y="106.1">43</text>
<text x="52.2" y="110.4" transform="rotate(-90 52.2 110.4)">1</text>
<text x="59.9" y="110.4" transform="rotate(-90 59.9 110.4)">1</text>
<text x="67.6" y="110.4" transform="rotate(-90 67.6 110.4)">1</text>
<text x="131.9" y="108.1">61</text>
<text x="173.2" y="108.1">44</text>
<text x="173.2" y="110">45</text>
<text x="173.2" y="111.9">46</text>
<text x="132.8" y="117.7">2</text>
<text x="173.2" y="115.8">48</text>
<text x="173.2" y="117.7">52</text>
<text x="173.2" y="119.7">53</text>
<text x="83.1" y="123.2">VCC33</text>
<text x="132.8" y="121.6">3</text>
<text x="173.2" y="121.6">54</text>
<text x="173.2" y="123.5">55</text>
<text x="173.2" y="125.4">57</text>
<text x="53.7" y="129.3">1</text>
<text x="53.7" y="131.2">2</text>
<text x="72.9" y="129.3">8</text>
<text x="72.9" y="131.2">7</text>
<text x="131.9" y="129.3">13</text>
<text x="173.2" y="127.4">58</text>
<text x="173.2" y="129.3">59</text>
<text x="53.7" y="133.2">3</text>
<text x="53.7" y="135.1">4</text>
<text x="72.9" y="133.2">6</text>
<text x="72.9" y="135.1">5</text>
<text x="173.2" y="135.1">36</text>
<text x="173.2" y="133.2">60</text>
<text x="113.5" y="146.7">1</text>
<text x="119.2" y="146.7">2</text>
<text x="144.8" y="148.1" transform="rotate(-90 144.8 148.1)">10</text>
<text x="148.7" y="147.1" transform="rotate(-90 148.7 147.1)">1</text>
<text x="150.6" y="147.1" transform="rotate(-90 150.6 147.1)">5</text>
<text x="152.5" y="148.1" transform="rotate(-90 152.5 148.1)">11</text>
<text x="154.4" y="148.1" transform="rotate(-90 154.4 148.1)">15</text>
<text x="156.4" y="148.1" transform="rotate(-90 156.4 148.1)">25</text>
<text x="158.3" y="148.1" transform="rotate(-90 158.3 148.1)">35</text>
<text x="160.2" y="148.1" transform="rotate(-90 160.2 148.1)">47</text>
<text x="162.2" y="148.1" transform="rotate(-90 162.2 148.1)">51</text>
<text x="96.5" y="155" transform="rotate(-90 96.5 155)">1</text>
<text x="106.2" y="153.1" transform="rotate(-90 106.2 153.1)">2</text>
<text x="112" y="153.1" transform="rotate(-90 112 153.1)">1</text>
<text x="96.5" y="164.5" transform="rotate(-90 96.5 164.5)">2</text>
<text x="106.2" y="166.4" transform="rotate(-90 106.2 166.4)">3</text>
<text x="112" y="166.4" transform="rotate(-90 112 166.4)">4</text>
<text x="113.5" y="171.8">1</text>
<text x="119.2" y="171.8">2</text>
<text x="222" y="173.4">Title</text>
<text x="92.7" y="175.2">OSC</text>
<text x="222" y="179.2">Size</text>
<text x="229.8" y="179.2">Document Number</text>
<text x="229.8" y="175.3">&lt;Title&gt;</text>
<text x="285.7" y="179.2">Rev</text>
<text x="222" y="185">Date:</text>
<text x="224" y="181.1">B</text>
<text x="229.8" y="181.1">&lt;Doc&gt;</text>
<text x="232.1" y="185">Monday, June 04, 2012</text>
<text x="260.6" y="185">Sheet</text>
<text x="270.3" y="185">2</text>
<text x="276.1" y="185">of</text>
<text x="281.9" y="185">3</text>
<text x="287.7" y="181.1">&lt;RevCode&gt;</text>
</g>
<g font-size="1.7" fill="#000080">
<text x="94.7" y="10.3">L1</text>
<text x="94.7" y="15.2">BEAD 600ohm</text>
<text x="94.7" y="19">L2</text>
<text x="94.7" y="22.9">BEAD 600ohm</text>
<text x="121.7" y="26.7">C1</text>
<text x="121.7" y="28.7">0.1uF</text>
<text x="129.4" y="26.7">C2</text>
<text x="129.4" y="28.7">0.1uF</text>
<text x="121.7" y="48">C3</text>
<text x="129.4" y="48">C4</text>
<text x="121.7" y="49.9">4.7uF</text>
<text x="129.4" y="49.9">0.1uF</text>
<text x="135" y="55.7">U1</text>
<text x="114" y="71.1">R1</text>
<text x="114" y="73.1">0</text>
<text x="112" y="94.3">R3</text>
<text x="92.7" y="98.1">R2</text>
<text x="92.7" y="100.1">12K</text>
<text x="112" y="96.2">1K</text>
<text x="52.2" y="103.9">R4</text>
<text x="52.2" y="106.3">x_10K</text>
<text x="59.9" y="103.9">R5</text>
<text x="59.9" y="106.3">x_10K</text>
<text x="67.6" y="103.9">R6</text>
<text x="67.6" y="106.3">x_10K</text>
<text x="57" y="127.3">U2</text>
<text x="44.4" y="136.7">R7</text>
<text x="44.4" y="138.7">x_2.2K</text>
<text x="52.2" y="142.5">R8</text>
<text x="57" y="138.9">x_AT93C46DN-SH-B</text>
<text x="61.8" y="142.5">x_10.0K</text>
<text x="115.9" y="143.9">C5</text>
<text x="162.8" y="146.4">FT2232HL</text>
<text x="115.9" y="150.3">20PF</text>
<text x="98.5" y="158">R9</text>
<text x="98.5" y="161.8">1M</text>
<text x="115.9" y="161.8">12.000MHz</text>
<text x="116.8" y="156">X1</text>
<text x="115.9" y="169">C6</text>
<text x="115.9" y="175.3">20PF</text>
</g>
<g font-size="1.7" fill="#004080">
<text x="141.8" y="61.6" transform="rotate(-90 141.8 61.6)">VPHY</text>
<text x="143.7" y="61.2" transform="rotate(-90 143.7 61.2)">VPLL</text>
<text x="147.6" y="64.1" transform="rotate(-90 147.6 64.1)">VCORE0</text>
<text x="149.5" y="64.1" transform="rotate(-90 149.5 64.1)">VCORE1</text>
<text x="151.4" y="64.1" transform="rotate(-90 151.4 64.1)">VCORE2</text>
<text x="157.2" y="63.4" transform="rotate(-90 157.2 63.4)">VCCIO0</text>
<text x="159.2" y="63.4" transform="rotate(-90 159.2 63.4)">VCCIO1</text>
<text x="161.1" y="63.4" transform="rotate(-90 161.1 63.4)">VCCIO2</text>
<text x="163" y="63.4" transform="rotate(-90 163 63.4)">VCCIO3</text>
<text x="164" y="64.5">ADBUS0</text>
<text x="136.1" y="70.3">VREGIN</text>
<text x="164" y="66.5">ADBUS1</text>
<text x="164" y="68.4">ADBUS2</text>
<text x="164" y="70.3">ADBUS3</text>
<text x="136.1" y="74.2">VREGOUT</text>
<text x="160.8" y="72.3">ADBUS4(L0)</text>
<text x="160.8" y="74.2">ADBUS5(L1)</text>
<text x="160.8" y="76.1">ADBUS6(L2)</text>
<text x="136.1" y="83.8">DP</text>
<text x="136.1" y="80">DM</text>
<text x="160.5" y="81.9">ACBUS0(H0)</text>
<text x="160.5" y="83.8">ACBUS1(H1)</text>
<text x="160.8" y="78">ADBUS7(L3)</text>
<text x="136.1" y="89.6">REF</text>
<text x="160.5" y="85.8">ACBUS2(H2)</text>
<text x="160.5" y="87.7">ACBUS3(H3)</text>
<text x="160.5" y="89.6">ACBUS4(H4)</text>
<text x="136.1" y="93.5">RESET</text>
<text x="160.5" y="91.6">ACBUS5(H5)</text>
<text x="160.5" y="93.5">ACBUS6(H6)</text>
<text x="160.5" y="95.4">ACBUS7(H7)</text>
<text x="136.1" y="101.2">EECS</text>
<text x="164" y="99.3">BDUBS0</text>
<text x="164" y="101.2">BDBUS1</text>
<text x="136.1" y="105.1">EECLK</text>
<text x="160.8" y="107">BDBUS4(L0)</text>
<text x="164" y="103.1">BDBUS2</text>
<text x="164" y="105.1">BDUBS3</text>
<text x="136.1" y="108.9">EEDATA</text>
<text x="160.8" y="108.9">BDBUS5(L1)</text>
<text x="160.8" y="110.9">BDBUS6(L2)</text>
<text x="160.8" y="112.8">BDBUS7(L3)</text>
<text x="136.1" y="118.6">OSCI</text>
<text x="160.5" y="116.6">BCBUS0(H0)</text>
<text x="160.5" y="118.6">BCBUS1(H1)</text>
<text x="136.1" y="122.4">OSCO</text>
<text x="160.5" y="120.5">BCBUS2(H2)</text>
<text x="160.5" y="122.4">BCBUS3(H3)</text>
<text x="160.5" y="124.4">BCBUS4(H4)</text>
<text x="57" y="130.2">CS</text>
<text x="66.8" y="130.2">VCC</text>
<text x="136.1" y="130.2">TEST</text>
<text x="160.5" y="126.3">BCBUS5(H5)</text>
<text x="160.5" y="128.2">BCBUS6(H6)</text>
<text x="160.5" y="130.2">BCBUS7(H7)</text>
<text x="57" y="132.1">SK</text>
<text x="57" y="134">DIN</text>
<text x="57" y="135.9">DOUT</text>
<text x="66.6" y="135.9">GND</text>
<text x="67" y="132.1">NC1</text>
<text x="67" y="134">NC2</text>
<text x="162.5" y="135.9">SUSPEND</text>
<text x="164.4" y="134">PWREN</text>
<text x="145.6" y="143.8" transform="rotate(-90 145.6 143.8)">AGND</text>
<text x="149.5" y="143.8" transform="rotate(-90 149.5 143.8)">GND0</text>
<text x="151.4" y="143.8" transform="rotate(-90 151.4 143.8)">GND1</text>
<text x="153.4" y="143.8" transform="rotate(-90 153.4 143.8)">GND2</text>
<text x="155.3" y="143.8" transform="rotate(-90 155.3 143.8)">GND3</text>
<text x="157.2" y="143.8" transform="rotate(-90 157.2 143.8)">GND4</text>
<text x="159.2" y="143.8" transform="rotate(-90 159.2 143.8)">GND5</text>
<text x="161.1" y="143.8" transform="rotate(-90 161.1 143.8)">GND6</text>
<text x="163" y="143.8" transform="rotate(-90 163 143.8)">GND7</text>
<text x="112.8" y="157.9" transform="rotate(-90 112.8 157.9)">Xin</text>
<text x="107" y="163.1" transform="rotate(-90 107 163.1)">Xout NC2</text>
<text x="112.8" y="163.1" transform="rotate(-90 112.8 163.1)">NC4</text>
</g>
<g font-size="1.7" fill="#f00">
<text x="25.1" y="81.5">3</text>
<text x="25.1" y="83.5">3</text>
<text x="31.2" y="81.5">USB_DM</text>
<text x="31.2" y="83.5">USB_DP</text>
<text x="46.8" y="80.7">USB_DM</text>
<text x="46.8" y="82.6">USB_DP</text>
<text x="181.9" y="119.3">GPIOB0_H2</text>
<text x="181.9" y="123.2">GPIOB0_H4</text>
<text x="195" y="120.1">GPIOB0_H2</text>
<text x="195" y="124">GPIOB0_H4</text>
<text x="208.5" y="120.1">1</text>
<text x="208.5" y="124">3</text>
</g>
<g font-size="1.4">
<text x="30.9" y="1.4">5</text>
<text x="88.9" y="1.4">4</text>
<text x="146.8" y="1.4">3</text>
<text x="204.7" y="1.4">2</text>
<text x="262.6" y="1.4">1</text>
<text x=".5" y="26.1">D</text>
<text x="292.1" y="26.1">D</text>
<text x=".5" y="71.9">C</text>
<text x="292.1" y="71.9">C</text>
<text x=".5" y="117.8">B</text>
<text x="292.1" y="117.8">B</text>
<text x=".5" y="163.6">A</text>
<text x="292.1" y="163.6">A</text>
<text x="30.9" y="186.8">5</text>
<text x="88.9" y="186.8">4</text>
<text x="146.8" y="186.8">3</text>
<text x="204.7" y="186.8">2</text>
<text x="262.6" y="186.8">1</text>
</g>
</svg>
